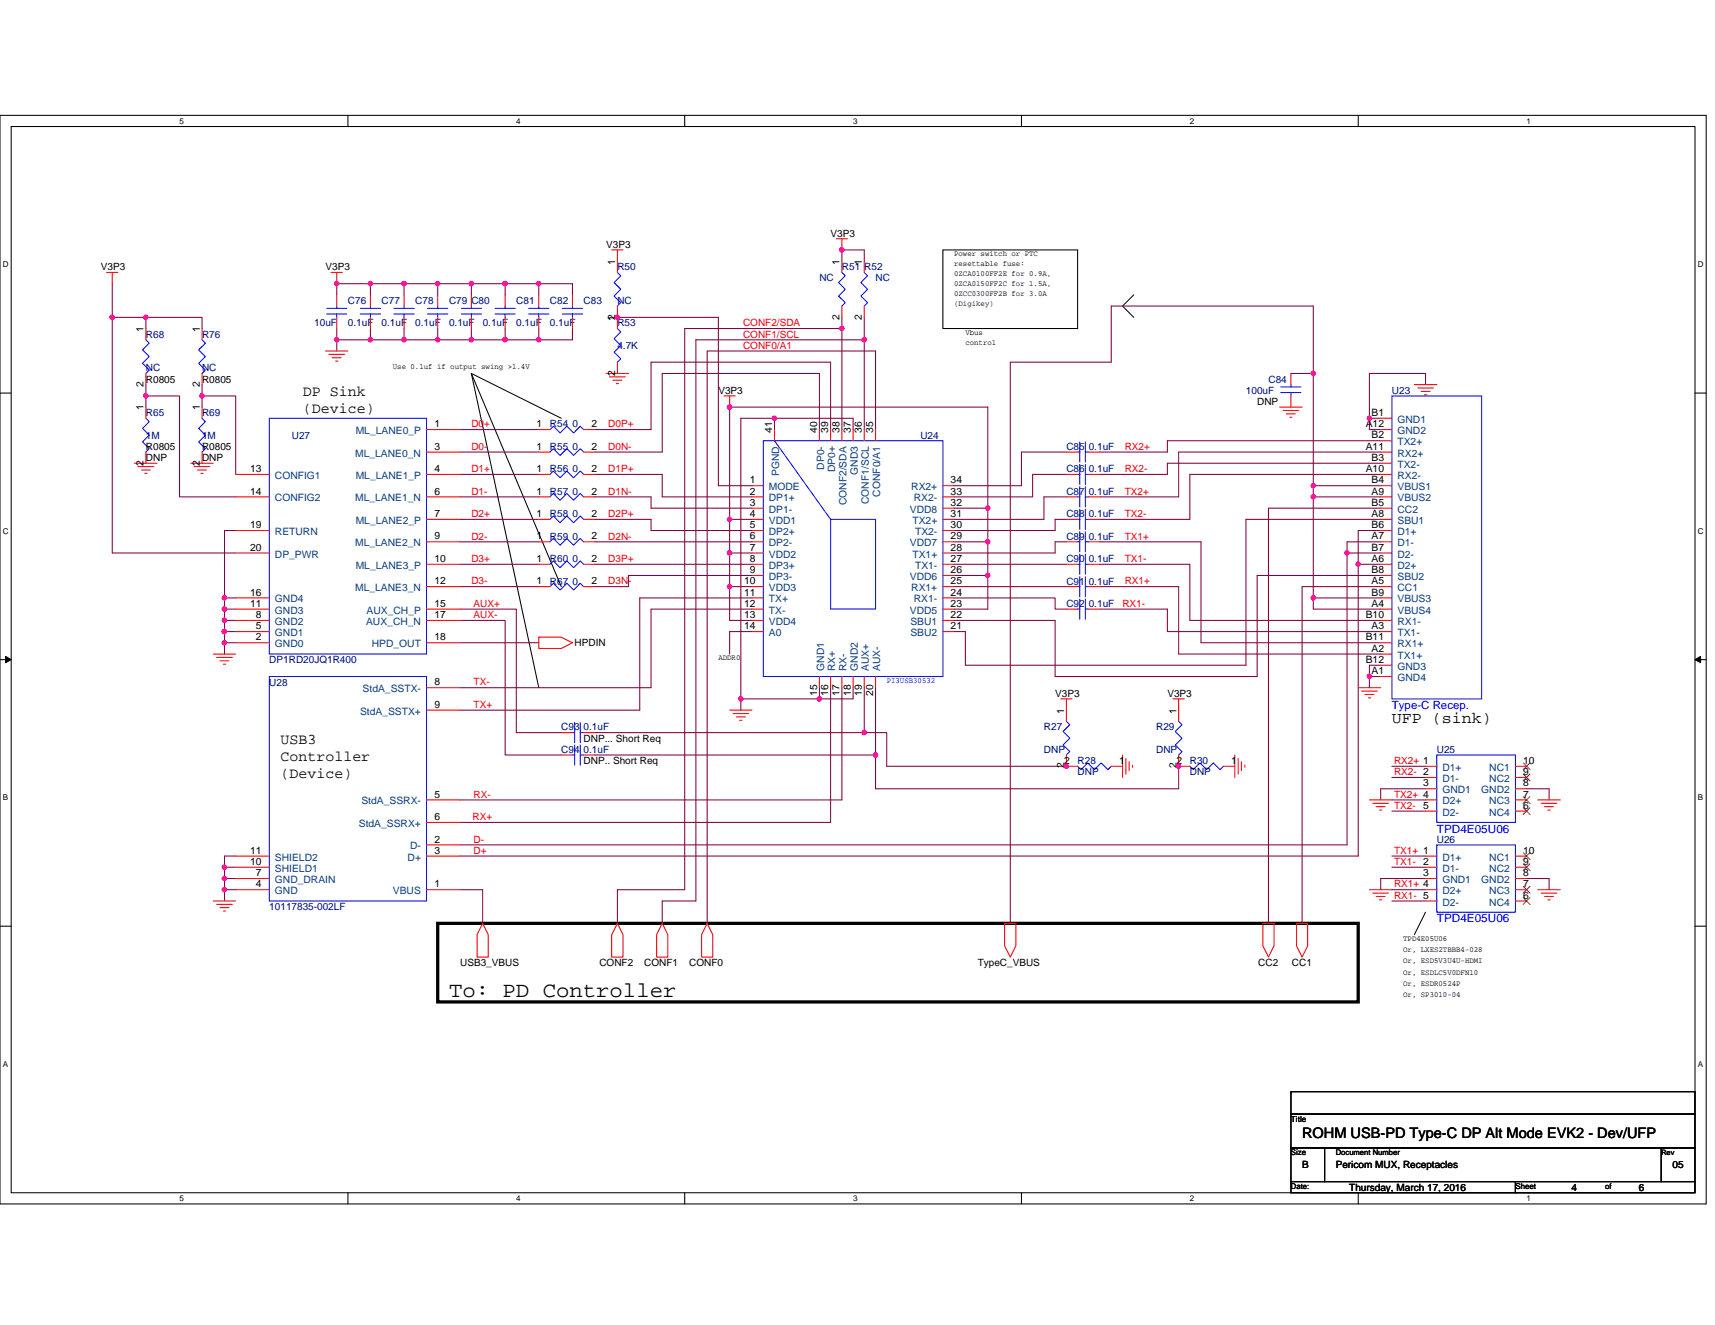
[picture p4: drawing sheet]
<svg xmlns="http://www.w3.org/2000/svg" width="279mm" height="216mm" viewBox="0 0 279 216" stroke-linecap="round" stroke-linejoin="round" font-family="sans-serif">
<path d="M0 18.8h278v177.4h-278zM1.8 20.6h274.3v173.8h-274.3z" fill="none" stroke="#000" stroke-width=".17"/>
<g fill="#fff">
<path d="M29.3 19h.7v1.4h-.7z"/>
<path d="M29.3 194.5h.7v1.5h-.7z"/>
</g>
<path d="M56.7 18.8v1.8M56.7 194.4v1.8" fill="none" stroke="#000" stroke-width=".17"/>
<g fill="#fff">
<path d="M84.1 19h.7v1.4h-.7z"/>
<path d="M84.1 194.5h.7v1.5h-.7z"/>
</g>
<path d="M111.5 18.8v1.8M111.5 194.4v1.8" fill="none" stroke="#000" stroke-width=".17"/>
<g fill="#fff">
<path d="M139 19h.7v1.4h-.7z"/>
<path d="M139 194.5h.7v1.5h-.7z"/>
</g>
<path d="M166.4 18.8v1.8M166.4 194.4v1.8" fill="none" stroke="#000" stroke-width=".17"/>
<g fill="#fff">
<path d="M193.8 19h.8v1.4h-.8z"/>
<path d="M193.8 194.5h.8v1.5h-.8z"/>
</g>
<path d="M221.3 18.8v1.8M221.3 194.4v1.8" fill="none" stroke="#000" stroke-width=".17"/>
<g fill="#fff">
<path d="M248.7 19h.7v1.4h-.7z"/>
<path d="M248.7 194.5h.7v1.5h-.7z"/>
<path d="M.5 42.3h.9v1.5h-.9z"/>
<path d="M276.6 42.3h1v1.5h-1z"/>
<path d="M.5 85.8h.9v1.4h-.9z"/>
<path d="M276.6 85.8h1v1.4h-1z"/>
</g>
<path d="M0 64.1h1.8M276.1 64.1h1.9" fill="none" stroke="#000" stroke-width=".17"/>
<g fill="#fff">
<path d="M.5 129.2h.8v1.5h-.8z"/>
<path d="M276.6 129.2h.9v1.5h-.9z"/>
</g>
<path d="M0 107.5h1.8M276.1 107.5h1.9" fill="none" stroke="#000" stroke-width=".17"/>
<path d="M.9 107l.9 .5-.9 .5zM276.1 107.5l1-.5v1z" fill="#000" stroke="#000" stroke-width=".16"/>
<g fill="#fff">
<path d="M.5 172.6h.8v1.5h-.8z"/>
<path d="M276.6 172.6h.9v1.5h-.9z"/>
</g>
<g fill="none" stroke="#000" stroke-width=".17">
<path d="M153.6 40.7h22v12.8h-22zM184.7 48l-1.8 1.9 1.8 1.8M76.8 60.9l14.6 7.3M76.8 60.9l14.6 34.7M76.8 60.9l11 51.2M0 150.9h1.8M232.2 148.6l-1.8 3.7M276.1 150.9h1.9M210.3 177.9h65.8v3.6h-65.8zM210.3 181.5h65.8v5.5h-65.8zM210.3 187h5.5v5.5h-5.5zM210.3 192.5h36.6v1.9h-36.6z"/>
<path d="M215.8 187h54.9v5.5h-54.9zM246.9 192.5h29.2v1.9h-29.2zM270.7 187h5.4v5.5h-5.4z"/>
</g>
<path d="M71.3 150.5h150v12.8h-150z" fill="none" stroke="#000" stroke-width=".53"/>
<g fill="none" stroke="#800040" stroke-width=".17">
<path d="M18.3 51.7h5.5v1.8M18.3 51.7v38.4h20.1M18.3 46.2v5.5M23.8 51.7h9.1v1.8M54.9 55.4h5.4M54.9 55.4v1.8M54.9 53.5v1.9M60.3 46.2h-5.4v1.8M60.3 46.2v1.8M60.3 53.5v1.9M60.3 55.4h5.5M60.3 46.2h5.5"/>
<path d="M65.8 53.5v1.9M65.8 46.2v1.8M65.8 46.2h5.5M65.8 55.4h5.5M71.3 55.4h5.5M71.3 46.2h5.5M71.3 53.5v1.9M71.3 46.2v1.8M76.8 55.4h5.5M76.8 46.2h5.5M76.8 46.2v1.8M76.8 53.5v1.9"/>
<path d="M82.3 53.5v1.9M82.3 46.2v1.8M82.3 55.4h5.5M82.3 46.2h5.5M87.8 46.2v1.8M87.8 46.2h5.5v1.8M87.8 53.5v1.9M93.3 53.5v1.9h-5.5M100.6 51.7h16.4v27.4h5.5M137.2 53.5h-25.7v91.5h-10.9v5.5M137.2 53.5v16.5M137.2 42.6v-1.9h3.6v1.9"/>
<path d="M137.2 51.7v1.8M140.8 51.7v3.7M23.8 62.7v1.8h5.5v16.5h9.1M23.8 64.5v1.8M32.9 62.7v1.8h5.5v12.8M32.9 64.5v1.8M75 73.7h12.8M75 70h12.8M75 77.3h12.8M96.9 70h9.2v-11h29.2v11M96.9 77.3h11v3.7h14.6M126.2 68.2h12.8v1.8"/>
<path d="M126.2 68.2v1.8M126.2 68.2h-5.5v45.7M133.5 70v-9.1h-25.6v12.8h-11M140.8 70v-14.6h-27.4v91.4h-5.5v3.7M142.6 70v-12.8h-27.4v93.3M173.7 73.7h-7.3v5.4h-11M173.7 77.3h-5.5v3.7h-12.8M210.3 60.9h3.7M214 79.1v1.9M214 60.9v-11h-33v9.1h-16.4v91.5M214 60.9v18.2M214 79.1h10.9"/>
<path d="M223.1 68.2h1.8M223.1 68.2v1.8h1.8M224.9 71.8h-34.7v1.9h-11M224.9 75.5h-34.7v1.8h-11M224.9 73.7h-32.9v7.3h-12.8M224.9 77.3h-31.1v7.3h-14.6M232.2 62.7v-1.8h-9.1v7.3M36.6 99.3v1.8M36.6 97.4v1.9M36.6 99.3h1.8M36.6 97.4h1.8M38.4 86.4h-1.8v11"/>
<path d="M75 99.3h9.1v20.1h7.3M75 81h12.8M75 84.6h12.8M75 88.3h12.8M75 91.9h12.8M75 95.6h12.8M96.9 88.3h25.6M96.9 91.9h25.6M96.9 81h9.2v1.8h16.4M96.9 84.6h9.2v1.8h16.4M118.9 90.1v5.5M118.9 95.6v5.5h3.6"/>
<path d="M118.9 90.1h3.6M118.9 95.6h3.6M118.9 84.6h3.6M118.9 84.6v5.5M122.5 93.8h-20.1v1.8h-5.5M122.5 99.3h-16.4v12.8h-31.1M122.5 97.4h-18.3v18.3h-29.2M155.4 82.8h5.5M155.4 88.3h5.5M155.4 93.8h5.5M155.4 95.6h18.3M155.4 91.9h18.3"/>
<path d="M155.4 97.4h16.5v1.9h1.8M160.9 93.8v5.5h-5.5M160.9 82.8v-16.5h-42v18.3M160.9 88.3v5.5M160.9 82.8v5.5M173.7 81h-3.6v3.6h-14.7M173.7 84.6h-1.8v1.8h-16.5M173.7 88.3h-1.8v1.8h-16.5M179.2 99.3h11v3.6h34.7M179.2 91.9h14.6v9.2h31.1M179.2 95.6h12.8v11h32.9M179.2 88.3h16.5v16.4h29.2"/>
<path d="M214 81v16.4M214 97.4v1.9h10.9M214 81h10.9M214 97.4h10.9M219.5 90.1h5.4M219.5 90.1v47.6h-144.5M221.3 91.9v47.6h-146.3M221.3 91.9h3.6M224.9 86.4h-3.6v5.5M224.9 88.3h-5.4v1.8M224.9 82.8h-18.2v67.7M224.9 95.6h-12.8v54.9"/>
<path d="M224.9 84.6h-21.9v23.8h-45.7v-5.5h-1.9M224.9 93.8h-20.1v16.4h-32.9v-9.1h-16.5M36.6 101.1v1.8M36.6 104.7h1.8M36.6 102.9h1.8M36.6 101.1h1.8M36.6 104.7v1.9M36.6 102.9v1.8M75 101.1h7.3v21.9h9.1M75 104.7h12.8M96.9 119.4h43.9M120.7 113.9v1.8"/>
<path d="M120.7 113.9h12.8M122.5 102.9h-3.6v3.7M133.5 112.1v1.8h5.5v-1.8M135.3 112.1v21.9h-60.3M137.2 112.1v18.2h-62.2M140.8 112.1v7.3M140.8 119.4h3.7v5.5h29.2M142.6 112.1v10.9M223.1 110.2h1.8M223.1 110.2v1.9M224.9 108.4h-1.8v1.8M38.4 139.5h-1.8v1.8"/>
<path d="M96.9 123h45.7M142.6 123v5.5h49.4v-3.6M226.8 126.7h5.4M226.8 130.3h5.4M226.8 124.9h5.4M226.8 132.2h5.4M226.8 139.5h5.4M232.2 128.5h-7.3v1.8M248.7 128.5h3.7v1.8M36.6 145h1.8M36.6 143.2h1.8M36.6 141.3h1.8"/>
<path d="M36.6 145v1.8M36.6 143.2v1.8M36.6 141.3v1.9M75 145h3.6v5.5M226.8 145h5.4M226.8 141.3h5.4M226.8 146.8h5.4M232.2 143.2h-7.3v1.8M248.7 143.2h3.7v1.8"/>
</g>
<g fill="#f0f" stroke="#f0f" stroke-width=".17">
<circle cx="126.2" cy="68.2" r=".36"/>
<circle cx="140.8" cy="55.3" r=".36"/>
<circle cx="137.1" cy="40.7" r=".36"/>
<circle cx="118.9" cy="84.6" r=".36"/>
<circle cx="219.4" cy="90.1" r=".36"/>
<circle cx="100.6" cy="51.7" r=".36"/>
<circle cx="137.1" cy="53.5" r=".36"/>
<circle cx="76.8" cy="55.3" r=".36"/>
<circle cx="71.3" cy="55.3" r=".36"/>
<circle cx="65.8" cy="55.3" r=".36"/>
<circle cx="71.3" cy="46.2" r=".36"/>
<circle cx="65.8" cy="46.2" r=".36"/>
<circle cx="54.8" cy="46.2" r=".36"/>
<circle cx="60.3" cy="46.2" r=".36"/>
<circle cx="76.8" cy="46.2" r=".36"/>
<circle cx="142.6" cy="123" r=".36"/>
<circle cx="140.8" cy="119.4" r=".36"/>
<circle cx="223.1" cy="110.2" r=".36"/>
<circle cx="214" cy="80.9" r=".36"/>
<circle cx="214" cy="97.4" r=".36"/>
<circle cx="223.1" cy="68.2" r=".36"/>
<circle cx="87.8" cy="46.2" r=".36"/>
<circle cx="82.3" cy="46.2" r=".36"/>
<circle cx="133.5" cy="113.9" r=".36"/>
<circle cx="214" cy="79.1" r=".36"/>
<circle cx="214" cy="60.8" r=".36"/>
<circle cx="87.8" cy="55.3" r=".36"/>
<circle cx="82.3" cy="55.3" r=".36"/>
<circle cx="160.9" cy="88.3" r=".35"/>
<circle cx="118.8" cy="95.6" r=".36"/>
<circle cx="118.9" cy="90.1" r=".36"/>
<circle cx="120.7" cy="113.9" r=".36"/>
<circle cx="221.3" cy="91.9" r=".36"/>
<circle cx="118.9" cy="66.3" r=".36"/>
<circle cx="160.9" cy="82.8" r=".36"/>
<circle cx="160.9" cy="93.8" r=".35"/>
<circle cx="60.3" cy="55.3" r=".36"/>
<circle cx="54.8" cy="55.3" r=".36"/>
<circle cx="173.7" cy="124.8" r=".36"/>
<circle cx="192" cy="124.8" r=".36"/>
<circle cx="36.6" cy="104.7" r=".36"/>
<circle cx="36.6" cy="102.9" r=".36"/>
<circle cx="36.6" cy="101.1" r=".36"/>
<circle cx="36.6" cy="99.2" r=".36"/>
<circle cx="36.6" cy="145" r=".36"/>
<circle cx="36.6" cy="143.1" r=".36"/>
<circle cx="36.6" cy="141.3" r=".36"/>
<circle cx="18.3" cy="51.7" r=".36"/>
<circle cx="23.8" cy="64.5" r=".36"/>
<circle cx="32.9" cy="64.5" r=".36"/>
<circle cx="23.8" cy="51.7" r=".35"/>
<circle cx="36.6" cy="97.4" r=".36"/>
</g>
<g fill="none" stroke="#f00" stroke-width=".17">
<path d="M136.2 38.9h1.9M137.2 38.9v1.8M17.4 44.4h1.8M18.3 44.4v1.8M23.8 53.5v1.9M32.9 53.5v1.9M53 57.2h3.7M53.6 57.7h2.5M53.9 44.4h1.9M54.1 58.3h1.5M54.7 58.8h.3M54.9 44.4v1.8"/>
<path d="M54.9 48v1.9M54.9 51.7v1.8M60.3 48v1.9M60.3 51.7v1.8M65.8 48v1.9M65.8 51.7v1.8M71.3 48v1.9M71.3 51.7v1.8M76.8 48v1.9M76.8 51.7v1.8M82.3 48v1.9M82.3 51.7v1.8"/>
<path d="M87.8 48v1.9M87.8 51.7v1.8M93.3 48v1.9M93.3 51.7v1.8M99.7 40.7h1.8M100.6 49.9v3.6M100.6 59v1.9M100.6 40.7v3.7M137.2 42.6v1.8M137.2 49.9v1.8M140.8 42.6v1.8M140.8 49.9v1.8"/>
<path d="M21.9 75.5h3.7M22.5 76h2.5M23 76.6h1.5M23.6 77.1h.3M23.8 60.9v1.8M23.8 66.3v1.9M23.8 73.7v1.8M31.1 75.5h3.6M31.6 76h2.6M32.2 76.6h1.4M32.7 77.1h.4M32.9 60.9v1.8"/>
<path d="M32.9 66.3v1.9M32.9 73.7v1.8M38.4 77.3h5.5M69.5 70h5.5M69.5 73.7h5.5M69.5 77.3h5.5M87.8 70h1.8M87.8 77.3h1.8M87.8 73.7h1.8M95.1 70h1.8M95.1 77.3h1.8M95.1 73.7h1.8"/>
<path d="M98.7 60.9h3.7M99.3 61.4h2.6M99.8 62h1.5M100.4 62.5h.4M117.9 64.5h1.9M118.9 64.5v1.8M122.5 79.1h1.9M126.2 70v1.8M133.5 70v1.8M135.3 70v1.8M137.2 70v1.8M139 70v1.8"/>
<path d="M140.8 70v1.8M142.6 70v1.8M153.6 79.1h1.8M173.7 77.3h1.9M173.7 73.7h1.9M177.4 77.3h1.8M177.4 73.7h1.8M208.5 66.3h3.6M209 66.9h2.6M209.6 67.4h1.4M210.1 68h.4M210.3 60.9v1.8"/>
<path d="M210.3 64.5v1.8M224.9 79.1h1.9M224.9 77.3h1.9M224.9 75.5h1.9M224.9 73.7h1.9M224.9 71.8h1.9M224.9 70h1.9M224.9 68.2h1.9M230.4 62.7h3.7M231 63.2h2.5M231.5 63.8h1.5M232.1 64.3h.3"/>
<path d="M38.4 90.1h5.5M38.4 86.4h5.5M38.4 99.3h5.5M38.4 97.4h5.5M38.4 81h5.5M69.5 81h5.5M69.5 84.6h5.5M69.5 88.3h5.5M69.5 91.9h5.5M69.5 95.6h5.5M69.5 99.3h5.5M87.8 91.9h1.8"/>
<path d="M87.8 95.6h1.8M87.8 88.3h1.8M87.8 84.6h1.8M87.8 81h1.8M95.1 91.9h1.8M95.1 95.6h1.8M95.1 88.3h1.8M95.1 84.6h1.8M95.1 81h1.8M122.5 99.3h1.9M122.5 97.4h1.9M122.5 95.6h1.9"/>
<path d="M122.5 93.8h1.9M122.5 91.9h1.9M122.5 90.1h1.9M122.5 88.3h1.9M122.5 86.4h1.9M122.5 84.6h1.9M122.5 81h1.9M122.5 82.8h1.9M153.6 99.3h1.8M153.6 97.4h1.8M153.6 95.6h1.8M153.6 93.8h1.8"/>
<path d="M153.6 91.9h1.8M153.6 90.1h1.8M153.6 88.3h1.8M153.6 86.4h1.8M153.6 84.6h1.8M153.6 82.8h1.8M153.6 81h1.8M173.7 99.3h1.9M173.7 91.9h1.9M173.7 88.3h1.9M173.7 95.6h1.9M173.7 81h1.9"/>
<path d="M173.7 84.6h1.9M177.4 99.3h1.8M177.4 91.9h1.8M177.4 88.3h1.8M177.4 95.6h1.8M177.4 81h1.8M177.4 84.6h1.8M224.9 99.3h1.9M224.9 97.4h1.9M224.9 95.6h1.9M224.9 93.8h1.9M224.9 91.9h1.9"/>
<path d="M224.9 90.1h1.9M224.9 88.3h1.9M224.9 86.4h1.9M224.9 84.6h1.9M224.9 82.8h1.9M224.9 81h1.9M34.7 106.6h3.7M35.3 107.1h2.5M35.8 107.7h1.5M36.4 108.2h.3M38.4 104.7h5.5M38.4 102.9h5.5"/>
<path d="M38.4 101.1h5.5M69.5 101.1h5.5M69.5 104.7h5.5M69.5 112.1h5.5M69.5 115.7h5.5M87.8 103.8h3.6l1.9 .9-1.9 1h-3.6zM91.4 119.4h1.9M95.1 119.4h1.8M118.9 115.7h3.6M119.4 116.3h2.6M120 116.8h1.4M120.5 117.4h.4"/>
<path d="M122.5 101.1h1.9M122.5 102.9h1.9M133.5 110.2v1.9M135.3 110.2v1.9M137.2 110.2v1.9M139 110.2v1.9M140.8 110.2v1.9M142.6 110.2v1.9M153.6 102.9h1.8M153.6 101.1h1.8M172.8 113.9h1.8M173.7 113.9v3.6"/>
<path d="M191.1 113.9h1.8M192 113.9v3.6M221.3 112.1h3.6M221.8 112.6h2.6M222.4 113.2h1.4M222.9 113.7h.4M224.9 102.9h1.9M224.9 101.1h1.9M224.9 104.7h1.9M224.9 106.6h1.9M224.9 108.4h1.9M224.9 110.2h1.9"/>
<path d="M38.4 139.5h5.5M69.5 130.3h5.5M69.5 134h5.5M69.5 137.7h5.5M69.5 139.5h5.5M91.4 123h1.9M95.1 123h1.8M173.7 123v1.9h1.9M181 124.9h1.9M182.9 123v3.7M183.4 123.6v2.5M184 124.1v1.5"/>
<path d="M184.5 124.7v.3M192 123v1.9h1.8M199.3 124.9h1.9M201.2 123v3.7M201.7 123.6v2.5M202.2 124.1v1.5M202.8 124.7v.3M223.1 130.3h3.7M223.6 130.9h2.6M224.2 131.4h1.5M224.7 132h.4M232.2 124.9h1.9"/>
<path d="M232.2 126.7h1.9M232.2 128.5h1.9M232.2 130.3h1.9M232.2 132.2h1.9M232.2 139.5h1.9M246.9 132.2h1.8M246.9 130.3h1.8M246.9 128.5h1.8M246.9 126.7h1.8M246.9 124.9h1.8M246.9 139.5h1.8M250.5 130.3h3.7"/>
<path d="M251.1 130.9h2.5M251.6 131.4h1.5M252.2 132h.3M34.7 146.8h3.7M35.3 147.4h2.5M35.8 147.9h1.5M36.4 148.4h.3M38.4 145h5.5M38.4 143.2h5.5M38.4 141.3h5.5M69.5 145h5.5M78.6 150.5l.9 1.8v3.7h-1.8v-3.7z"/>
<path d="M100.6 150.5l.9 1.8v3.7h-1.8v-3.7zM107.9 150.5l.9 1.8v3.7h-1.8v-3.7zM115.2 150.5l.9 1.8v3.7h-1.8v-3.7zM163.7 150.5h1.8v3.6l-.9 1.9-.9-1.9zM205.7 150.5h1.9v3.6l-.9 1.9-1-1.9zM211.2 150.5h1.8v3.6l-.9 1.9-.9-1.9zM223.1 145h3.7M223.6 145.5h2.6M224.2 146.1h1.5M224.7 146.6h.4M232.2 141.3h1.9M232.2 143.2h1.9"/>
<path d="M232.2 145h1.9M232.2 146.8h1.9M246.9 146.8h1.8M246.9 145h1.8M246.9 143.2h1.8M246.9 141.3h1.8M250.5 145h3.7M251.1 145.5h2.5M251.6 146.1h1.5M252.2 146.6h.3"/>
</g>
<g fill="none" stroke="#00f" stroke-width=".17">
<path d="M23.8 55.4l.5 .5-1.1 1.1 1.1 1.1-1.1 1.1 1.1 1.1-.5 .6M32.9 55.4l.6 .5-1.1 1.1 1.1 1.1-1.1 1.1 1.1 1.1-.6 .6M53.2 51.2h3.3M53.2 50.2h3.3M54.9 49.9v.3M54.9 51.2v.5M58.7 51.2h3.3M58.7 50.2h3.3M60.3 49.9v.3M60.3 51.2v.5M64.2 51.2h3.3M64.2 50.2h3.3"/>
<path d="M65.8 49.9v.3M65.8 51.2v.5M69.7 51.2h3.3M69.7 50.2h3.3M71.3 49.9v.3M71.3 51.2v.5M75.2 51.2h3.2M75.2 50.2h3.2M76.8 49.9v.3M76.8 51.2v.5M80.6 51.2h3.3M80.6 50.2h3.3"/>
<path d="M82.3 49.9v.3M82.3 51.2v.5M86.1 51.2h3.3M86.1 50.2h3.3M87.8 49.9v.3M87.8 51.2v.5M91.6 51.2h3.3M91.6 50.2h3.3M93.3 49.9v.3M93.3 51.2v.5M100.6 44.4l.5 .5-1.1 1.1 1.1 1.1-1.1 1.1 1.1 1.1-.5 .6M100.6 53.5l.5 .6-1.1 1.1 1.1 1.1-1.1 1.1 1.1 1.1-.5 .5"/>
<path d="M137.2 44.4l.5 .5-1.1 1.1 1.1 1.1-1.1 1.1 1.1 1.1-.5 .6M140.8 44.4l.6 .5-1.1 1.1 1.1 1.1-1.1 1.1 1.1 1.1-.6 .6M23.8 68.2l.5 .5-1.1 1.1 1.1 1.1-1.1 1.1 1.1 1.1-.5 .6M32.9 68.2l.6 .5-1.1 1.1 1.1 1.1-1.1 1.1 1.1 1.1-.6 .6M43.9 68.2h25.6v38.4h-25.6zM89.6 70l.5-.6 1.1 1.1 1.2-1.1 1.1 1.1 1-1.1 .6 .6M89.6 77.3l.5-.5 1.1 1.1 1.2-1.1 1.1 1.1 1-1.1 .6 .5M89.6 73.7l.5-.6 1.1 1.1 1.2-1.1 1.1 1.1 1-1.1 .6 .6M124.4 71.8h29.2v38.4h-29.2zM126.2 71.8l9.1 12.8M175.6 77.3h.3M175.6 73.7h.3"/>
<path d="M175.9 75.7v3.3M175.9 72v3.3M175.9 79.3v3.3M176.8 75.7v3.3M176.8 72v3.3M176.8 79.3v3.3M176.8 77.3h.6M176.8 73.7h.6M208.7 64h3.2M208.7 63h3.2M210.3 62.7v.3M210.3 64v.5"/>
<path d="M226.8 64.5h14.6v49.4h-14.6zM89.6 91.9l.5-.5 1.1 1.1 1.2-1.1 1.1 1.1 1-1.1 .6 .5M89.6 95.6l.5-.6 1.1 1.1 1.2-1.1 1.1 1.1 1-1.1 .6 .6M89.6 88.3l.5-.6 1.1 1.1 1.2-1.1 1.1 1.1 1-1.1 .6 .6M89.6 84.6l.5-.5 1.1 1.1 1.2-1.1 1.1 1.1 1-1.1 .6 .5M89.6 81l.5-.6 1.1 1.1 1.2-1.1 1.1 1.1 1-1.1 .6 .6M135.3 84.6h7.3v14.7h-7.3zM175.6 99.3h.3M175.6 91.9h.3M175.6 88.3h.3M175.6 95.6h.3M175.6 81h.3"/>
<path d="M175.6 84.6h.3M175.9 97.6v3.3M175.9 90.3v3.3M175.9 86.6v3.3M175.9 94v3.2M175.9 83v3.3M176.8 97.6v3.3M176.8 90.3v3.3M176.8 86.6v3.3M176.8 94v3.2M176.8 83v3.3M176.8 99.3h.6"/>
<path d="M176.8 91.9h.6M176.8 88.3h.6M176.8 95.6h.6M176.8 81h.6M176.8 84.6h.6M43.9 110.2h25.6v36.6h-25.6zM93.3 119.4h.3M93.6 117.7v3.3M94.5 117.7v3.3M94.5 119.4h.6M173.7 117.5l.6 .6-1.1 1.1 1.1 1.1-1.1 1.1 1.1 1.1-.6 .5M192 117.5l.6 .6-1.1 1.1 1.1 1.1-1.1 1.1 1.1 1.1-.6 .5"/>
<path d="M93.3 123h.3M93.6 121.4v3.3M94.5 121.4v3.3M94.5 123h.6M175.6 124.9l.5 .5 1.1-1.1 1.1 1.1 1.1-1.1 1.1 1.1 .5-.5M193.8 124.9l.6 .5 1.1-1.1 1.1 1.1 1.1-1.1 1.1 1.1 .5-.5M234.1 123h12.8v11h-12.8zM234.1 137.7h12.8v10.9h-12.8z"/>
</g>
<g fill="none" stroke="#804000" stroke-width=".16">
<path d="M248.2 131.6l1.1 1.1M248.2 129.8l1.1 1.1M248.2 126.1l1.1 1.2M248.2 124.3l1.1 1.1M248.2 138.9l1.1 1.2M249.3 131.6l-1.2 1.1M249.3 129.8l-1.2 1.1M249.3 126.1l-1.2 1.2M249.3 124.3l-1.2 1.1M249.3 138.9l-1.2 1.2M248.2 146.3l1.1 1.1M248.2 144.4l1.1 1.1"/>
<path d="M248.2 140.8l1.1 1.1M249.3 146.3l-1.2 1.1M249.3 144.4l-1.2 1.1M249.3 140.8l-1.2 1.1"/>
</g>
<text font-size="3.5" x="73.2" y="162.4">To: PD Controller</text>
<text font-size="2.6" x="226.8" y="117.8">UFP (sink)</text>
<g font-size="2.4">
<text x="49.4" y="64.6">DP Sink</text>
<text x="49.4" y="67.3">(Device)</text>
<text x="45.7" y="121.3">USB3</text>
<text x="45.7" y="124">Controller</text>
<text x="45.7" y="126.8">(Device)</text>
<text x="212.1" y="185.5">ROHM USB-PD Type-C DP Alt Mode EVK2 - Dev/UFP</text>
</g>
<g font-size="1.9" fill="#00f">
<text x="234.1" y="135.7">TPD4E05U06</text>
<text x="234.1" y="150.3">TPD4E05U06</text>
</g>
<text font-size="1.8" fill="#00f" x="226.8" y="115.5">Type-C Recep.</text>
<g font-size="1.7">
<text x="100.2" y="43.1" transform="rotate(-90 100.2 43.1)">1</text>
<text x="136.8" y="43.1" transform="rotate(-90 136.8 43.1)">1</text>
<text x="140.4" y="43.1" transform="rotate(-90 140.4 43.1)">1</text>
<text x="100.2" y="52.3" transform="rotate(-90 100.2 52.3)">12</text>
<text x="136.8" y="52.1" transform="rotate(-90 136.8 52.1)">2</text>
<text x="140.4" y="52.1" transform="rotate(-90 140.4 52.1)">2</text>
<text x="23.4" y="54.1" transform="rotate(-90 23.4 54.1)">1</text>
<text x="32.5" y="54.1" transform="rotate(-90 32.5 54.1)">1</text>
<text x="23.4" y="63.1" transform="rotate(-90 23.4 63.1)">2</text>
<text x="32.5" y="63.1" transform="rotate(-90 32.5 63.1)">2</text>
<text x="100.2" y="61.2" transform="rotate(-90 100.2 61.2)">2</text>
<text x="23.4" y="66.9" transform="rotate(-90 23.4 66.9)">1</text>
<text x="32.5" y="66.9" transform="rotate(-90 32.5 66.9)">1</text>
<text x="70.8" y="69.6">1</text>
<text x="87.4" y="69.6">1</text>
<text x="96.4" y="69.6">2</text>
<text x="125.8" y="70.5" transform="rotate(-90 125.8 70.5)">41</text>
<text x="133.1" y="70.5" transform="rotate(-90 133.1 70.5)">40</text>
<text x="134.9" y="70.5" transform="rotate(-90 134.9 70.5)">39</text>
<text x="136.8" y="70.5" transform="rotate(-90 136.8 70.5)">38</text>
<text x="138.6" y="70.5" transform="rotate(-90 138.6 70.5)">37</text>
<text x="140.4" y="70.5" transform="rotate(-90 140.4 70.5)">36</text>
<text x="142.3" y="70.5" transform="rotate(-90 142.3 70.5)">35</text>
<text x="222.5" y="69.6">A12</text>
<text x="223.4" y="71.4">B2</text>
<text x="223.4" y="67.8">B1</text>
<text x="23.4" y="75.9" transform="rotate(-90 23.4 75.9)">2</text>
<text x="32.5" y="75.9" transform="rotate(-90 32.5 75.9)">2</text>
<text x="40.7" y="76.9">13</text>
<text x="70.8" y="76.9">4</text>
<text x="70.8" y="73.3">3</text>
<text x="87.4" y="76.9">1</text>
<text x="87.4" y="73.3">1</text>
<text x="96.4" y="76.9">2</text>
<text x="96.4" y="73.3">2</text>
<text x="222.5" y="76.9">A10</text>
<text x="222.5" y="73.3">A11</text>
<text x="223.4" y="75.1">B3</text>
<text x="40.7" y="80.6">14</text>
<text x="70.8" y="80.6">6</text>
<text x="87.4" y="80.6">1</text>
<text x="96.4" y="80.6">2</text>
<text x="122.2" y="78.8">1</text>
<text x="122.2" y="80.6">2</text>
<text x="122.2" y="82.4">3</text>
<text x="154.9" y="80.6">33</text>
<text x="154.9" y="82.4">32</text>
<text x="154.9" y="78.8">34</text>
<text x="223.4" y="82.4">B5</text>
<text x="223.4" y="80.6">A9</text>
<text x="223.4" y="78.8">B4</text>
<text x="40.7" y="89.7">20</text>
<text x="40.7" y="86.1">19</text>
<text x="70.8" y="84.2">7</text>
<text x="70.8" y="87.9">9</text>
<text x="87.4" y="87.9">1</text>
<text x="87.4" y="84.2">1</text>
<text x="96.4" y="87.9">2</text>
<text x="96.4" y="84.2">2</text>
<text x="122.2" y="89.7">7</text>
<text x="122.2" y="87.9">6</text>
<text x="122.2" y="86.1">5</text>
<text x="122.2" y="84.2">4</text>
<text x="154.9" y="89.7">28</text>
<text x="154.9" y="84.2">31</text>
<text x="154.9" y="86.1">30</text>
<text x="154.9" y="87.9">29</text>
<text x="223.4" y="89.7">B7</text>
<text x="223.4" y="87.9">A7</text>
<text x="223.4" y="86.1">B6</text>
<text x="223.4" y="84.2">A8</text>
<text x="70.8" y="91.6">10</text>
<text x="70.8" y="95.2">12</text>
<text x="87.4" y="91.6">1</text>
<text x="87.4" y="95.2">1</text>
<text x="96.4" y="91.6">2</text>
<text x="96.4" y="95.2">2</text>
<text x="121.2" y="95.2">10</text>
<text x="122.2" y="93.4">9</text>
<text x="122.2" y="91.6">8</text>
<text x="154.9" y="91.6">27</text>
<text x="154.9" y="93.4">26</text>
<text x="154.9" y="95.2">25</text>
<text x="223.4" y="95.2">A5</text>
<text x="223.4" y="93.4">B8</text>
<text x="223.4" y="91.6">A6</text>
<text x="40.7" y="98.9">11</text>
<text x="40.7" y="97">16</text>
<text x="41.7" y="100.7">8</text>
<text x="70.8" y="100.7">17</text>
<text x="70.8" y="98.9">15</text>
<text x="121.2" y="100.7">13</text>
<text x="121.2" y="98.9">12</text>
<text x="121.2" y="97">11</text>
<text x="154.9" y="100.7">22</text>
<text x="154.9" y="97">24</text>
<text x="154.9" y="98.9">23</text>
<text x="222.5" y="100.7">B10</text>
<text x="223.4" y="98.9">A4</text>
<text x="223.4" y="97">B9</text>
<text x="41.7" y="104.4">2</text>
<text x="41.7" y="102.5">5</text>
<text x="70.8" y="104.4">18</text>
<text x="121.2" y="102.5">14</text>
<text x="154.9" y="102.5">21</text>
<text x="222.5" y="104.4">B11</text>
<text x="223.4" y="102.5">A3</text>
<text x="223.4" y="106.2">A2</text>
<text x="70.8" y="111.7">8</text>
<text x="133.1" y="113.4" transform="rotate(-90 133.1 113.4)">15</text>
<text x="134.9" y="113.4" transform="rotate(-90 134.9 113.4)">16</text>
<text x="136.8" y="113.4" transform="rotate(-90 136.8 113.4)">17</text>
<text x="138.6" y="113.4" transform="rotate(-90 138.6 113.4)">18</text>
<text x="140.4" y="113.4" transform="rotate(-90 140.4 113.4)">19</text>
<text x="142.3" y="113.4" transform="rotate(-90 142.3 113.4)">20</text>
<text x="222.5" y="108">B12</text>
<text x="223.4" y="109.9">A1</text>
<text x="70.8" y="115.3">9</text>
<text x="173.4" y="116.3" transform="rotate(-90 173.4 116.3)">1</text>
<text x="191.6" y="116.3" transform="rotate(-90 191.6 116.3)">1</text>
<text x="173.4" y="125.2" transform="rotate(-90 173.4 125.2)">2</text>
<text x="173.4" y="124.5">2</text>
<text x="182.3" y="124.5">1</text>
<text x="191.6" y="125.2" transform="rotate(-90 191.6 125.2)">2</text>
<text x="191.6" y="124.5">2</text>
<text x="200.6" y="124.5">1</text>
<text x="248.2" y="124.5">10</text>
<text x="70.8" y="130">5</text>
<text x="231.9" y="128.1">3</text>
<text x="231.9" y="131.8">5</text>
<text x="248.2" y="131.8">6</text>
<text x="248.2" y="130">7</text>
<text x="248.2" y="126.3">9</text>
<text x="248.2" y="128.1">8</text>
<text x="70.8" y="133.6">6</text>
<text x="70.8" y="137.3">2</text>
<text x="40.7" y="140.9">10</text>
<text x="40.7" y="139.1">11</text>
<text x="41.7" y="142.8">7</text>
<text x="70.8" y="139.1">3</text>
<text x="231.9" y="140.9">2</text>
<text x="231.9" y="142.8">3</text>
<text x="248.2" y="140.9">9</text>
<text x="248.2" y="139.1">10</text>
<text x="248.2" y="142.8">8</text>
<text x="41.7" y="144.6">4</text>
<text x="70.8" y="144.6">1</text>
<text x="248.2" y="146.4">6</text>
<text x="248.2" y="144.6">7</text>
</g>
<g font-size="1.7" fill="#004080">
<text x="58" y="70.7">ML_LANE0_P</text>
<text x="227.7" y="70.7">GND2</text>
<text x="227.7" y="68.9">GND1</text>
<text x="57.9" y="74.4">ML_LANE0_N</text>
<text x="126.9" y="77.6" transform="rotate(-90 126.9 77.6)">PGND</text>
<text x="134.3" y="76.5" transform="rotate(-90 134.3 76.5)">DP0-</text>
<text x="136.1" y="77" transform="rotate(-90 136.1 77)">DP0+</text>
<text x="139.7" y="77.4" transform="rotate(-90 139.7 77.4)">GND3</text>
<text x="227.7" y="76.2">TX2-</text>
<text x="227.7" y="74.4">RX2+</text>
<text x="227.7" y="72.6">TX2+</text>
<text x="44.8" y="78">CONFIG1</text>
<text x="44.8" y="81.7">CONFIG2</text>
<text x="57.9" y="81.7">ML_LANE1_N</text>
<text x="58" y="78">ML_LANE1_P</text>
<text x="125.3" y="79.9">MODE</text>
<text x="125.3" y="81.7">DP1+</text>
<text x="125.3" y="83.5">DP1-</text>
<text x="137.9" y="82.3" transform="rotate(-90 137.9 82.3)">CONF2/SDA</text>
<text x="141.6" y="82.1" transform="rotate(-90 141.6 82.1)">CONF1/SCL</text>
<text x="143.4" y="80.9" transform="rotate(-90 143.4 80.9)">CONF0/A1</text>
<text x="148.2" y="83.5">VDD8</text>
<text x="148.5" y="79.9">RX2+</text>
<text x="148.9" y="81.7">RX2-</text>
<text x="227.7" y="83.5">CC2</text>
<text x="227.7" y="81.7">VBUS2</text>
<text x="227.7" y="79.9">VBUS1</text>
<text x="227.7" y="78">RX2-</text>
<text x="44.8" y="87.2">RETURN</text>
<text x="57.9" y="89">ML_LANE2_N</text>
<text x="58" y="85.4">ML_LANE2_P</text>
<text x="125.3" y="89">DP2-</text>
<text x="125.3" y="87.2">DP2+</text>
<text x="125.3" y="85.4">VDD1</text>
<text x="148.2" y="89">VDD7</text>
<text x="148.7" y="85.4">TX2+</text>
<text x="149.1" y="87.2">TX2-</text>
<text x="227.7" y="89">D1-</text>
<text x="227.7" y="87.2">D1+</text>
<text x="227.7" y="85.4">SBU1</text>
<text x="44.8" y="90.8">DP_PWR</text>
<text x="58" y="92.7">ML_LANE3_P</text>
<text x="125.3" y="94.5">DP3-</text>
<text x="125.3" y="92.7">DP3+</text>
<text x="125.3" y="90.8">VDD2</text>
<text x="148.2" y="94.5">VDD6</text>
<text x="148.7" y="90.8">TX1+</text>
<text x="149.1" y="92.7">TX1-</text>
<text x="227.7" y="94.5">SBU2</text>
<text x="227.7" y="92.7">D2+</text>
<text x="227.7" y="90.8">D2-</text>
<text x="44.8" y="101.8">GND2</text>
<text x="44.8" y="100">GND3</text>
<text x="44.8" y="98.2">GND4</text>
<text x="57.9" y="96.3">ML_LANE3_N</text>
<text x="59.6" y="101.8">AUX_CH_N</text>
<text x="59.7" y="100">AUX_CH_P</text>
<text x="125.3" y="101.8">VDD4</text>
<text x="125.3" y="100">TX-</text>
<text x="125.3" y="98.2">TX+</text>
<text x="125.3" y="96.3">VDD3</text>
<text x="148.2" y="100">VDD5</text>
<text x="148.3" y="101.8">SBU1</text>
<text x="148.5" y="96.3">RX1+</text>
<text x="148.9" y="98.2">RX1-</text>
<text x="227.7" y="101.8">RX1-</text>
<text x="227.7" y="100">VBUS4</text>
<text x="227.7" y="98.2">VBUS3</text>
<text x="227.7" y="96.3">CC1</text>
<text x="44.8" y="105.5">GND0</text>
<text x="44.8" y="103.7">GND1</text>
<text x="60.6" y="105.5">HPD_OUT</text>
<text x="125.3" y="103.7">A0</text>
<text x="148.3" y="103.7">SBU2</text>
<text x="227.7" y="103.7">TX1-</text>
<text x="227.7" y="105.5">RX1+</text>
<text x="227.7" y="107.3">TX1+</text>
<text x="59.1" y="112.8">StdA_SSTX-</text>
<text x="134.3" y="109.3" transform="rotate(-90 134.3 109.3)">GND1</text>
<text x="136.1" y="109.3" transform="rotate(-90 136.1 109.3)">RX+</text>
<text x="137.9" y="109.3" transform="rotate(-90 137.9 109.3)">RX-</text>
<text x="139.7" y="109.3" transform="rotate(-90 139.7 109.3)">GND2</text>
<text x="141.6" y="109.3" transform="rotate(-90 141.6 109.3)">AUX+</text>
<text x="143.4" y="109.3" transform="rotate(-90 143.4 109.3)">AUX-</text>
<text x="227.7" y="109.1">GND3</text>
<text x="227.7" y="111">GND4</text>
<text x="58.7" y="116.5">StdA_SSTX+</text>
<text x="235" y="125.6">D1+</text>
<text x="242.6" y="125.6">NC1</text>
<text x="58.9" y="131.1">StdA_SSRX-</text>
<text x="235" y="127.4">D1-</text>
<text x="235" y="129.3">GND1</text>
<text x="235" y="131.1">D2+</text>
<text x="241.3" y="129.3">GND2</text>
<text x="242.6" y="131.1">NC3</text>
<text x="242.6" y="127.4">NC2</text>
<text x="58.5" y="134.7">StdA_SSRX+</text>
<text x="235" y="132.9">D2-</text>
<text x="242.6" y="132.9">NC4</text>
<text x="44.8" y="143.9">GND_DRAIN</text>
<text x="44.8" y="142">SHIELD1</text>
<text x="44.8" y="140.2">SHIELD2</text>
<text x="66.4" y="140.2">D+</text>
<text x="66.8" y="138.4">D-</text>
<text x="235" y="140.2">D1+</text>
<text x="235" y="142">D1-</text>
<text x="235" y="143.9">GND1</text>
<text x="241.3" y="143.9">GND2</text>
<text x="242.6" y="142">NC2</text>
<text x="242.6" y="140.2">NC1</text>
<text x="44.8" y="145.7">GND</text>
<text x="64" y="145.7">VBUS</text>
<text x="235" y="145.7">D2+</text>
<text x="235" y="147.6">D2-</text>
<text x="242.6" y="147.6">NC4</text>
<text x="242.6" y="145.7">NC3</text>
</g>
<g font-size="1.6">
<text x="98.7" y="40.4">V3P3</text>
<text x="135.3" y="38.6">V3P3</text>
<text x="16.4" y="44">V3P3</text>
<text x="53" y="44">V3P3</text>
<text x="23.8" y="62.3">R0805</text>
<text x="32.9" y="62.3">R0805</text>
<text x="117" y="64.2">V3P3</text>
<text x="204.8" y="66">DNP</text>
<text x="23.8" y="73.3">R0805</text>
<text x="23.8" y="75.1">DNP</text>
<text x="32.9" y="73.3">R0805</text>
<text x="32.9" y="75.1">DNP</text>
<text x="93.6" y="105.3">HPDIN</text>
<text x="171.9" y="113.5">V3P3</text>
<text x="190.2" y="113.5">V3P3</text>
<text x="95.1" y="120.9">DNP... Short Req</text>
<text x="95.1" y="124.5">DNP.. Short Req</text>
<text x="75" y="157.4">USB3_VBUS</text>
<text x="97.6" y="157.4">CONF2</text>
<text x="105" y="157.4">CONF1</text>
<text x="112.3" y="157.4">CONF0</text>
<text x="159.3" y="157.4">TypeC_VBUS</text>
<text x="205" y="157.4">CC2</text>
<text x="210.5" y="157.4">CC1</text>
<text x="212.1" y="190.4">B</text>
<text x="217.6" y="190.4">Pericom MUX, Receptacles</text>
<text x="272.5" y="190.4">05</text>
<text x="219.8" y="194">Thursday, March 17, 2016</text>
<text x="256" y="194">4</text>
<text x="267" y="194">6</text>
</g>
<g font-size="1.6" fill="#000080">
<text x="100.6" y="44">R50</text>
<text x="133.5" y="45.9">NC</text>
<text x="137.2" y="44">R51 R52</text>
<text x="142.6" y="45.9">NC</text>
<text x="51.2" y="53.2">10uF</text>
<text x="56.7" y="49.5">C76</text>
<text x="56.7" y="53.2">0.1uF</text>
<text x="62.2" y="49.5">C77</text>
<text x="62.2" y="53.2">0.1uF</text>
<text x="67.6" y="49.5">C78</text>
<text x="67.6" y="53.2">0.1uF</text>
<text x="73.2" y="53.2">0.1uF</text>
<text x="73.2" y="49.5">C79 C80</text>
<text x="78.6" y="53.2">0.1uF</text>
<text x="84.1" y="49.5">C81</text>
<text x="84.1" y="53.2">0.1uF</text>
<text x="89.6" y="49.5">C82</text>
<text x="89.6" y="53.2">0.1uF</text>
<text x="95.1" y="49.5">C83</text>
<text x="100.6" y="49.5">NC</text>
<text x="100.6" y="53.2">R53</text>
<text x="23.8" y="55">R68</text>
<text x="32.9" y="55">R76</text>
<text x="100.6" y="56.9">4.7K</text>
<text x="23.8" y="60.5">NC</text>
<text x="32.9" y="60.5">NC</text>
<text x="203" y="64.2">100uF</text>
<text x="206.7" y="62.3">C84</text>
<text x="226.8" y="64.2">U23</text>
<text x="23.8" y="67.8">R65</text>
<text x="23.8" y="71.5">1M</text>
<text x="32.9" y="67.8">R69</text>
<text x="32.9" y="71.5">1M</text>
<text x="47.5" y="71.5">U27</text>
<text x="89.6" y="69.6">R54 0</text>
<text x="149.9" y="71.5">U24</text>
<text x="89.6" y="77">R56 0</text>
<text x="89.6" y="73.3">R55 0</text>
<text x="173.7" y="77">C86 0.1uF</text>
<text x="173.7" y="73.3">C85 0.1uF</text>
<text x="89.6" y="80.6">R57 0</text>
<text x="173.7" y="80.6">C87 0.1uF</text>
<text x="89.6" y="87.9">R59 0</text>
<text x="89.6" y="84.3">R58 0</text>
<text x="173.7" y="87.9">C89 0.1uF</text>
<text x="173.7" y="84.3">C88 0.1uF</text>
<text x="89.6" y="91.6">R60 0</text>
<text x="89.6" y="95.2">R67 0</text>
<text x="173.7" y="91.6">C90 0.1uF</text>
<text x="173.7" y="95.2">C91 0.1uF</text>
<text x="173.7" y="98.9">C92 0.1uF</text>
<text x="43.9" y="108.1">DP1RD20JQ1R400</text>
<text x="43.9" y="111.7">U28</text>
<text x="91.4" y="119">C93 0.1uF</text>
<text x="170.1" y="119">R27</text>
<text x="188.4" y="119">R29</text>
<text x="91.4" y="122.7">C94 0.1uF</text>
<text x="170.1" y="122.7">DNP</text>
<text x="175.6" y="124.5">R28</text>
<text x="188.4" y="122.7">DNP</text>
<text x="193.8" y="124.5">R30</text>
<text x="234.1" y="122.7">U25</text>
<text x="175.6" y="126.3">DNP</text>
<text x="193.8" y="126.3">DNP</text>
<text x="234.1" y="137.3">U26</text>
<text x="43.9" y="148.3">10117835-002LF</text>
</g>
<g font-size="1.6" fill="#f00">
<text x="121.1" y="53.2">CONF2/SDA</text>
<text x="121.1" y="55">CONF1/SCL</text>
<text x="121.1" y="56.8">CONF0/A1</text>
<text x="76.8" y="69.6">D0+</text>
<text x="99.1" y="69.6">D0P+</text>
<text x="76.8" y="73.3">D0-</text>
<text x="76.8" y="76.9">D1+</text>
<text x="99.1" y="76.9">D1P+</text>
<text x="99.1" y="73.3">D0N-</text>
<text x="183.2" y="73.3">RX2+</text>
<text x="183.2" y="76.9">RX2-</text>
<text x="76.8" y="80.6">D1-</text>
<text x="99.1" y="80.6">D1N-</text>
<text x="183.2" y="80.6">TX2+</text>
<text x="76.8" y="84.3">D2+</text>
<text x="76.8" y="87.9">D2-</text>
<text x="99.1" y="84.3">D2P+</text>
<text x="99.1" y="87.9">D2N-</text>
<text x="183.2" y="84.3">TX2-</text>
<text x="183.2" y="87.9">TX1+</text>
<text x="76.8" y="91.6">D3+</text>
<text x="76.8" y="95.2">D3-</text>
<text x="99.1" y="95.2">D3N-</text>
<text x="99.1" y="91.6">D3P+</text>
<text x="183.2" y="95.2">RX1+</text>
<text x="183.2" y="91.6">TX1-</text>
<text x="77.2" y="100.7">AUX-</text>
<text x="77.2" y="98.9">AUX+</text>
<text x="182.9" y="98.9">RX1-</text>
<text x="77.2" y="111.7">TX-</text>
<text x="77.2" y="115.4">TX+</text>
<text x="227.1" y="124.5">RX2+ 1</text>
<text x="77.2" y="130">RX-</text>
<text x="227.1" y="126.3">RX2- 2</text>
<text x="227.1" y="130">TX2+ 4</text>
<text x="227.1" y="131.8">TX2-</text>
<text x="77" y="133.6">RX+</text>
<text x="77.2" y="137.3">D-</text>
<text x="77.2" y="139.1">D+</text>
<text x="227.1" y="140.9">TX1-</text>
<text x="227.1" y="139.1">TX1+ 1</text>
<text x="227.1" y="144.6">RX1+ 4</text>
<text x="227.1" y="146.5">RX1- 5</text>
</g>
<g font-size="1.3">
<text x="29.3" y="20.2">5</text>
<text x="84.1" y="20.2">4</text>
<text x="139" y="20.2">3</text>
<text x="193.8" y="20.2">2</text>
<text x="248.7" y="20.2">1</text>
<text x="155.4" y="41.8">Power switch or PTC</text>
<text x=".5" y="43.5">D</text>
<text x="155.4" y="43.4">resettable fuse:</text>
<text x="155.4" y="45">0ZCA0100FF2E for 0.9A,</text>
<text x="155.4" y="46.7">0ZCA0150FF2C for 1.5A,</text>
<text x="276.6" y="43.5">D</text>
<text x="155.4" y="48.3">0ZCC0300FF2B for 3.0A</text>
<text x="155.4" y="49.9">(Digikey)</text>
<text x="157.3" y="54.6">Vbus</text>
<text x="157.3" y="56.2">control</text>
<text x="64" y="60">Use 0.1uf if output swing &gt;1.4V</text>
<text x=".5" y="87">C</text>
<text x="276.6" y="87">C</text>
<text x="117" y="107.6">ADDR0</text>
<text x=".5" y="130.4">B</text>
<text x="276.6" y="130.4">B</text>
<text x="228.6" y="153.3">TPD4E05U06</text>
<text x="228.6" y="155.2">Or, LXES2TBBB4-028</text>
<text x="228.6" y="157">Or, ESD5V3U4U-HDMI</text>
<text x="228.6" y="160.6">Or, ESDR0524P</text>
<text x="228.6" y="158.8">Or, ESDLC5V0DFN10</text>
<text x="228.6" y="162.5">Or, SP3010-04</text>
<text x=".5" y="173.8">A</text>
<text x="276.6" y="173.8">A</text>
<text x="210.3" y="182.8">Title</text>
<text x="210.3" y="188.2">Size</text>
<text x="217.6" y="188.2">Document Number</text>
<text x="29.3" y="195.7">5</text>
<text x="84.1" y="195.7">4</text>
<text x="139" y="195.7">3</text>
<text x="193.8" y="195.7">2</text>
<text x="210.3" y="193.7">Date:</text>
<text x="246.9" y="193.7">Sheet</text>
<text x="248.7" y="195.7">1</text>
<text x="261.5" y="193.7">of</text>
</g>
<text font-size="1.3" fill="#00f" x="144.5" y="111.3">PI3USB30532</text>
<text font-size="1.2" x="270.7" y="188.1">Rev</text>
</svg>
